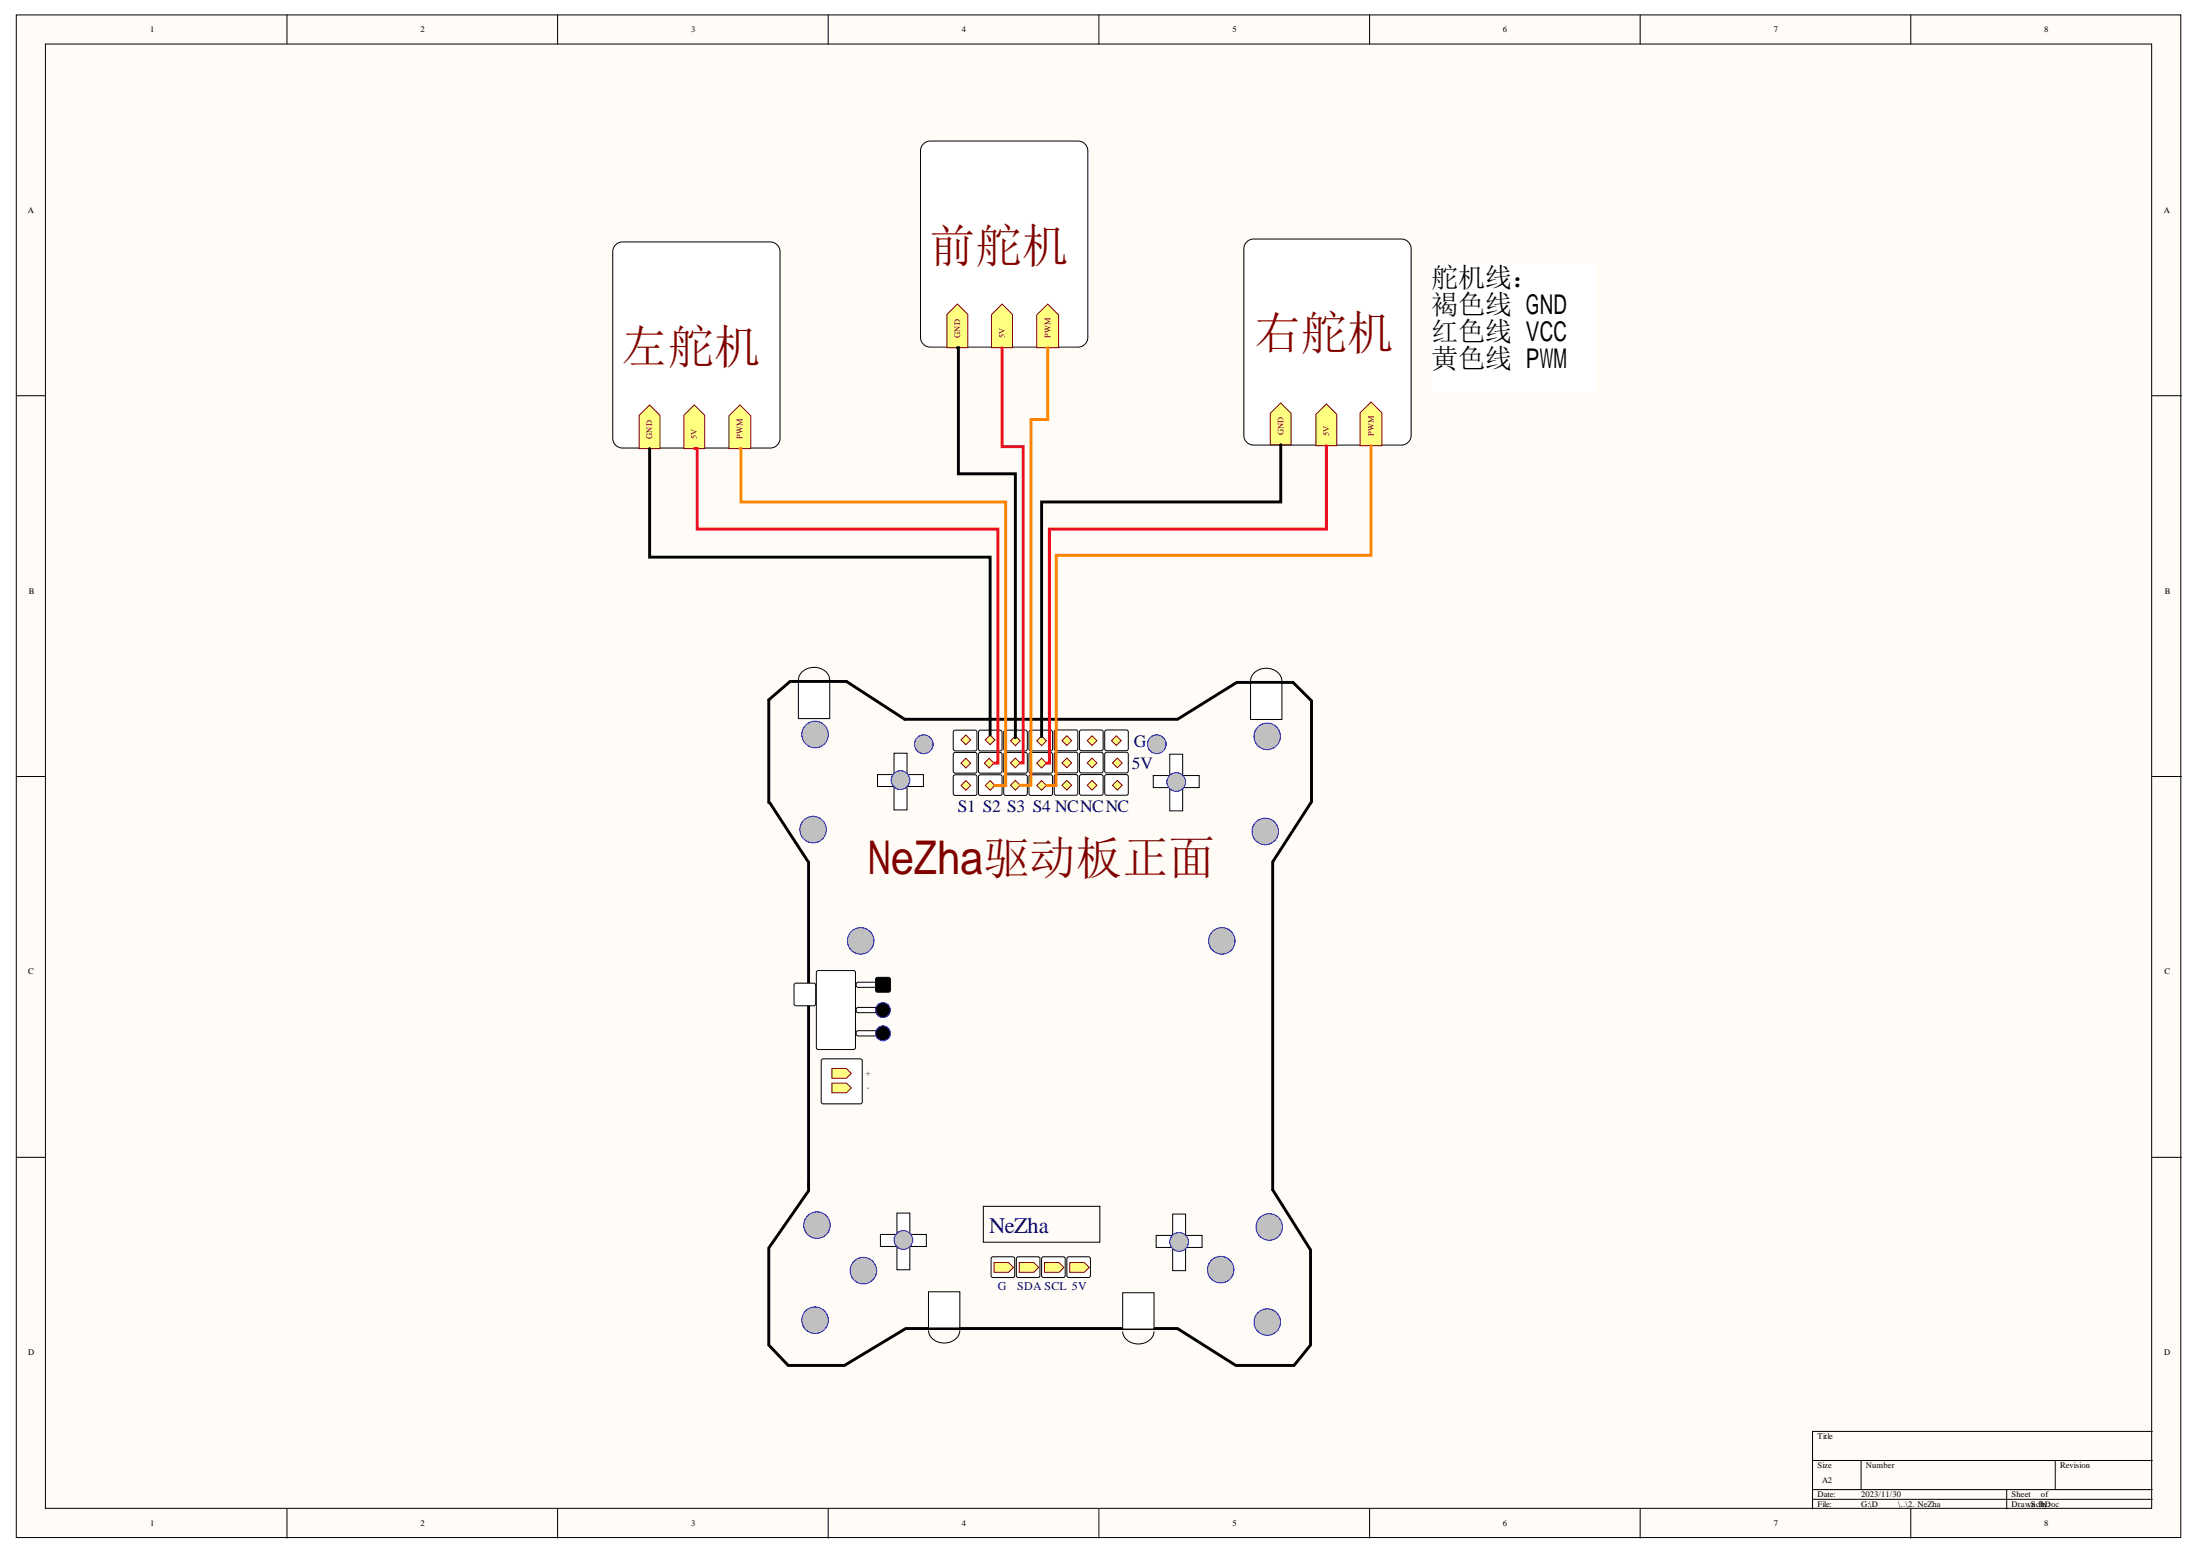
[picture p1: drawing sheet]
<svg xmlns="http://www.w3.org/2000/svg" width="297mm" height="210mm" viewBox="0 0 297 210" stroke-linecap="round" stroke-linejoin="round" font-family="sans-serif">
<g fill="#fffcf8" stroke="#000" stroke-width=".14">
<path d="M2.2 2h292.2v205.5h-292.2z"/>
<path d="M6.1 5.9h284.4v197.7h-284.4z"/>
</g>
<g fill="none" stroke="#000" stroke-width=".14">
<path d="M38.7 2v3.9M75.3 2v3.9M111.8 2v3.9M148.4 2v3.9M184.9 2v3.9M221.5 2v3.9M258 2v3.9M2.2 53.4h3.9M290.6 53.4h3.9M2.2 104.8h3.9M290.6 104.8h3.9M2.2 156.2h3.9"/>
<path d="M290.6 156.2h3.9M244.7 197.1h45.9M251.3 197.1v4M277.5 197.1v4M290.6 193.2h-45.9v10.5M38.7 203.7v3.9M75.3 203.7v3.9M111.8 203.7v3.9M148.4 203.7v3.9M184.9 203.7v3.9M221.5 203.7v3.9M244.7 201.1h45.9"/>
<path d="M244.7 202.4h45.9M258 203.7v3.9M270.9 201.1v2.6"/>
</g>
<g fill="#fff" stroke="#000" stroke-width=".14">
<path d="M128.7 98.7l.3-.1h2.8l.1 .2v2.4l-.3 .2-2.8-.1-.1-.2z"/>
<path d="M128.7 101.7l.3-.1h2.8l.1 .2v2.4l-.3 .2-2.8-.1-.1-.2z"/>
<path d="M128.7 104.7l.3-.1h2.8l.1 .2v2.4l-.3 .2-2.8-.1-.1-.2z"/>
<path d="M132.1 98.7l.3-.1h2.8l.1 .2v2.4l-.3 .2-2.8-.1-.1-.2z"/>
<path d="M132.1 101.7l.3-.1h2.8l.1 .2v2.4l-.3 .2-2.8-.1-.1-.2z"/>
<path d="M132.1 104.7l.3-.1h2.8l.1 .2v2.4l-.3 .2-2.8-.1-.1-.2z"/>
<path d="M135.6 98.7l.2-.1h2.8l.1 .2v2.4l-.3 .2-2.7-.1-.2-.2z"/>
<path d="M135.6 101.7l.2-.1h2.8l.1 .2v2.4l-.3 .2-2.7-.1-.2-.2z"/>
<path d="M135.6 104.7l.2-.1h2.8l.1 .2v2.4l-.3 .2-2.7-.1-.2-.2z"/>
<path d="M139 98.7l.2-.1h2.8l.1 .2v2.4l-.2 .2-2.8-.1-.2-.2z"/>
<path d="M139 101.7l.2-.1h2.8l.1 .2v2.4l-.2 .2-2.8-.1-.2-.2z"/>
<path d="M139 104.7l.2-.1h2.8l.1 .2v2.4l-.2 .2-2.8-.1-.2-.2z"/>
</g>
<g fill="#ffff80" stroke="#800000" stroke-width=".14">
<path d="M129.8 106l.6-.6 .7 .6-.7 .7z" fill-rule="evenodd"/>
<path d="M129.8 103l.6-.6 .7 .6-.7 .7z" fill-rule="evenodd"/>
<path d="M129.8 99.9l.6-.7 .7 .7-.7 .6z" fill-rule="evenodd"/>
<path d="M133 99.9l.7-.7 .6 .7-.6 .6z" fill-rule="evenodd"/>
<path d="M132.9 103l.7-.6 .6 .6-.6 .7z" fill-rule="evenodd"/>
<path d="M133 106l.7-.6 .6 .6-.6 .7z" fill-rule="evenodd"/>
<path d="M136.4 100l.7-.7 .7 .7-.7 .7z" fill-rule="evenodd"/>
<path d="M140 106l.6-.6 .7 .6-.7 .7z" fill-rule="evenodd"/>
<path d="M140 103l.6-.6 .7 .6-.7 .7z" fill-rule="evenodd"/>
<path d="M140 100l.6-.7 .7 .7-.7 .7z" fill-rule="evenodd"/>
</g>
<g fill="#fff" stroke="#000" stroke-width=".14">
<path d="M142.4 98.7l.2-.2 2.8 .1 .1 .2v2.4l-.2 .1h-2.8l-.2-.2z"/>
<path d="M142.4 101.7l.2-.2 2.8 .1 .1 .2v2.4l-.2 .1h-2.8l-.2-.2z"/>
<path d="M142.4 104.7l.2-.1h2.8l.1 .2v2.4l-.2 .1h-2.8l-.2-.2z"/>
<path d="M145.8 98.7l.2-.2 2.8 .1 .1 .2v2.4l-.2 .1h-2.8l-.2-.2z"/>
<path d="M145.8 101.7l.2-.2 2.8 .1 .1 .2v2.4l-.2 .1h-2.8l-.2-.2z"/>
<path d="M145.8 104.7l.2-.1h2.8l.1 .2v2.4l-.2 .1h-2.8l-.2-.2z"/>
<path d="M149.2 98.7l.2-.2 2.8 .1 .1 .2v2.4l-.2 .1h-2.8l-.1-.2z"/>
<path d="M149.2 101.7l.2-.2 2.8 .1 .1 .2v2.4l-.2 .1h-2.8l-.1-.2z"/>
<path d="M149.2 104.7l.2-.1h2.8l.1 .2v2.4l-.2 .1h-2.8l-.1-.2z"/>
</g>
<g fill="#ffff80" stroke="#800000" stroke-width=".14">
<path d="M143.4 106l.6-.7 .7 .7-.7 .7z" fill-rule="evenodd"/>
<path d="M143.4 103l.6-.7 .7 .7-.7 .6z" fill-rule="evenodd"/>
<path d="M143.4 100l.6-.7 .7 .7-.7 .6z" fill-rule="evenodd"/>
<path d="M146.8 100l.7-.7 .6 .7-.6 .6z" fill-rule="evenodd"/>
<path d="M146.8 103l.7-.7 .6 .7-.6 .6z" fill-rule="evenodd"/>
<path d="M146.8 106l.7-.7 .6 .7-.6 .7z" fill-rule="evenodd"/>
<path d="M150.1 100l.6-.7 .7 .7-.7 .6z" fill-rule="evenodd"/>
<path d="M150.2 103l.7-.7 .6 .7-.6 .6z" fill-rule="evenodd"/>
<path d="M150.2 106l.7-.7 .6 .7-.6 .7z" fill-rule="evenodd"/>
</g>
<path d="M103.8 108.4v-13.9l2.9-2.5h7.6l7.9 5.1h36.8l8-5h7.6l2.5 2.5v13.6l-5.3 8.1v44.3l5.1 8.1v12.9l-2.2 2.7h-7.8l-7.9-5h-36.7l-8.3 5h-7.6l-2.6-2.7v-13.1l5.4-7.8v-.9M103.9 108.4l5.1 7.8M109.2 116.3v43.7" fill="none" stroke="#000" stroke-width=".39"/>
<circle cx="109.8" cy="112" r="1.79" fill="#c0c0c0" stroke="#00f" stroke-width=".14"/>
<path d="M107.8 92.1h4.2v4.9h-4.2z" fill="#fff" stroke="#000" stroke-width=".14"/>
<circle cx="110.1" cy="99.1" r="1.8" fill="#c0c0c0" stroke="#00f" stroke-width=".14"/>
<path d="M112 91.8a2.18 2.18 0 0 0-3.6-1.2 1.55 1.55 0 0 0-.6 1.2" fill="none" stroke="#000" stroke-width=".14"/>
<g fill="#c0c0c0" stroke="#00f" stroke-width=".14">
<circle cx="110.1" cy="178.2" r="1.8"/>
<circle cx="110.3" cy="165.4" r="1.79"/>
<circle cx="170.8" cy="112.2" r="1.79"/>
</g>
<path d="M168.8 92.2h4.3v4.9h-4.3z" fill="#fff" stroke="#000" stroke-width=".14"/>
<circle cx="171.1" cy="99.4" r="1.79" fill="#c0c0c0" stroke="#00f" stroke-width=".14"/>
<path d="M173.1 91.9a2.18 2.18 0 0 0-3.6-1.2 1.56 1.56 0 0 0-.7 1.3" fill="none" stroke="#000" stroke-width=".14"/>
<g fill="#c0c0c0" stroke="#00f" stroke-width=".14">
<circle cx="171.1" cy="178.5" r="1.79"/>
<circle cx="171.4" cy="165.6" r="1.79"/>
<circle cx="124.7" cy="100.5" r="1.27"/>
<circle cx="156.2" cy="100.5" r="1.27"/>
</g>
<g fill="#fff" stroke="#000" stroke-width=".14">
<path d="M120.7 101.7h1.8v7.6h-1.8z"/>
<path d="M118.5 104.6h6.2v1.6h-6.2z"/>
</g>
<circle cx="121.6" cy="105.3" r="1.27" fill="#c0c0c0" stroke="#00f" stroke-width=".14"/>
<g fill="#fff" stroke="#000" stroke-width=".14">
<path d="M157.9 101.8h1.8v7.7h-1.8z"/>
<path d="M155.7 104.7h6.2v1.6h-6.2z"/>
</g>
<circle cx="158.8" cy="105.6" r="1.26" fill="#c0c0c0" stroke="#00f" stroke-width=".14"/>
<g fill="#fff" stroke="#000" stroke-width=".14">
<path d="M121.1 163.8h1.7v7.6h-1.7z"/>
<path d="M118.9 166.6h6.2v1.7h-6.2z"/>
</g>
<circle cx="122" cy="167.4" r="1.27" fill="#c0c0c0" stroke="#00f" stroke-width=".14"/>
<g fill="#fff" stroke="#000" stroke-width=".14">
<path d="M158.3 163.9h1.8v7.6h-1.8z"/>
<path d="M156.1 166.8h6.2v1.6h-6.2z"/>
</g>
<g fill="#c0c0c0" stroke="#00f" stroke-width=".14">
<circle cx="159.2" cy="167.6" r="1.27"/>
<circle cx="164.8" cy="171.4" r="1.79"/>
<circle cx="116.6" cy="171.5" r="1.79"/>
</g>
<g fill="#fff" stroke="#000" stroke-width=".14">
<path d="M133.9 169.8l.2-.2 2.8 .1 .1 .2v2.4l-.3 .1h-2.8l-.1-.2z"/>
<path d="M137.3 169.8l.2-.2 2.8 .1 .1 .2v2.4l-.3 .1h-2.7l-.2-.2z"/>
<path d="M140.7 169.8l.2-.2 2.8 .1 .1 .2v2.4l-.2 .1h-2.8l-.2-.2z"/>
<path d="M144.1 169.8l.2-.2 2.8 .1 .1 .2v2.4l-.2 .1h-2.8l-.2-.2z"/>
</g>
<g fill="#ffff80" stroke="#800000" stroke-width=".14">
<path d="M134.2 170.4h2l.6 .7-.6 .6h-2z" fill-rule="evenodd"/>
<path d="M137.6 170.4h2l.6 .7-.6 .6h-2z" fill-rule="evenodd"/>
<path d="M141 170.4h2l.6 .7-.6 .6h-2z" fill-rule="evenodd"/>
<path d="M144.4 170.4h2l.7 .7-.7 .6h-2z" fill-rule="evenodd"/>
</g>
<path d="M125.4 174.4h4.2v4.9h-4.2z" fill="#fff" stroke="#000" stroke-width=".14"/>
<path d="M129.6 179.6a2.19 2.19 0 0 1-3.6 1.2l-.5-.7-.1-.5" fill="none" stroke="#000" stroke-width=".14"/>
<path d="M151.6 174.5h4.2v4.9h-4.2z" fill="#fff" stroke="#000" stroke-width=".14"/>
<path d="M155.8 179.7a2.19 2.19 0 0 1-3.5 1.3l-.6-.8-.1-.4" fill="none" stroke="#000" stroke-width=".14"/>
<path d="M110.9 143.1l.2-.2h5.1l.2 .2v5.6l-.1 .3h-5.2l-.2-.1z" fill="#fff" stroke="#000" stroke-width=".14"/>
<g fill="#ffff80" stroke="#800000" stroke-width=".14">
<path d="M112.3 144.2h2l.6 .7-.6 .6h-2z" fill-rule="evenodd"/>
<path d="M112.3 146.2h2l.6 .7-.6 .6h-2z" fill-rule="evenodd"/>
</g>
<g fill="#fff" stroke="#000" stroke-width=".14">
<path d="M110.3 131.1l.2-.1h4.7l.3 .1v10.3l-.1 .2-4.9 .1-.2-.2z"/>
<path d="M107.2 132.8l.3-.1h2.4l.2 .1v2.7l-.1 .2-2.5 .1-.3-.2z"/>
<path d="M115.6 132.7l.3-.1h3.1a.36 .36 0 0 1 .3 .3 .36 .36 0 0 1-.3 .4h-3.1a.35 .35 0 0 1-.3-.6z"/>
<path d="M115.6 136.1l.3-.1h3.1a.37 .37 0 0 1 .3 .3 .37 .37 0 0 1-.3 .4h-3.1a.36 .36 0 0 1-.3-.6z"/>
<path d="M115.6 139.3l.3-.2h3.1a.37 .37 0 0 1 .3 .4 .37 .37 0 0 1-.3 .3h-3.1a.36 .36 0 0 1-.3-.5z"/>
</g>
<g fill="#000" stroke="#00f" stroke-width=".14">
<circle cx="119.2" cy="136.3" r="1.01"/>
<circle cx="119.2" cy="139.5" r="1.01"/>
</g>
<path d="M118.3 132.1l.2-.2 1.6 .1 .1 .2v1.6l-.2 .1h-1.7l-.1-.2z" fill="#000" stroke="#000" stroke-width=".14"/>
<g fill="#c0c0c0" stroke="#00f" stroke-width=".14">
<circle cx="116.2" cy="127" r="1.79"/>
<circle cx="165" cy="127" r="1.79"/>
</g>
<path d="M132.8 162.8h15.7v4.9h-15.7z" fill="none" stroke="#000" stroke-width=".14"/>
<path d="M124.5 19.6l.7-.5 .4-.1h20a1.31 1.31 0 0 1 1.3 1.3v25.2a1.31 1.31 0 0 1-1.3 1.4h-20a1.31 1.31 0 0 1-1.3-1.4v-25.2z" fill="#fff" stroke="#000" stroke-width=".14"/>
<g fill="#ffff80" stroke="#800000" stroke-width=".14">
<path d="M127.9 42.4l1.4-1.4 1.4 1.4v4.5h-2.8z" fill-rule="evenodd"/>
<path d="M133.9 42.4l1.4-1.4 1.4 1.4v4.5h-2.8z" fill-rule="evenodd"/>
<path d="M140 42.5l1.5-1.5 1.4 1.5v4.4h-2.9z" fill-rule="evenodd"/>
</g>
<path d="M193.2 35.5h22.1v17.5h-22.1z" fill="#fff" stroke="#fff" stroke-width=".14"/>
<path d="M168.2 32.8l.6-.5h.5h19.9a1.31 1.31 0 0 1 1.3 1.3v25.2a1.31 1.31 0 0 1-1.3 1.3h-19.9a1.31 1.31 0 0 1-1.4-1.3v-25.2z" fill="#fff" stroke="#000" stroke-width=".14"/>
<g fill="#ffff80" stroke="#800000" stroke-width=".14">
<path d="M171.5 55.8l1.4-1.4 1.4 1.4v4.2h-2.8z" fill-rule="evenodd"/>
<path d="M177.7 55.9l1.4-1.4 1.4 1.4v4.3h-2.8z" fill-rule="evenodd"/>
<path d="M183.6 55.7l1.5-1.4 1.5 1.4v4.5h-3z" fill-rule="evenodd"/>
</g>
<path d="M83 33.2l.6-.5h.4h20a1.31 1.31 0 0 1 1.3 1.3v25.2a1.31 1.31 0 0 1-1.3 1.3h-20a1.31 1.31 0 0 1-1.3-1.3v-25.2z" fill="#fff" stroke="#000" stroke-width=".14"/>
<g fill="#ffff80" stroke="#800000" stroke-width=".14">
<path d="M86.3 56.1l1.4-1.4 1.4 1.4v4.5h-2.8z" fill-rule="evenodd"/>
<path d="M92.3 56.1l1.4-1.4 1.4 1.4v4.5h-2.8z" fill-rule="evenodd"/>
<path d="M98.4 56.1l1.5-1.4 1.5 1.4v4.5h-3z" fill-rule="evenodd"/>
<path d="M136.4 103l.7-.7 .7 .7-.7 .6z" fill-rule="evenodd"/>
<path d="M136.4 106l.7-.7 .7 .7-.7 .7z" fill-rule="evenodd"/>
</g>
<path d="M141.5 46.9v9.7h-2.3v49.4h-1.4M99.9 60.6h.1v7.2h35.8v38.2h-1.5M185.1 60.2v14.8h-42.5v31h-1.3" fill="none" stroke="#fd8300" stroke-width=".39"/>
<path d="M129.3 46.9h.1v17.1h7.7v35.6M87.7 60.6v14.6h46v24M172.9 60v7.8h-32.3v31.7" fill="none" stroke="#000" stroke-width=".39"/>
<path d="M135.3 46.9v13.4h2.8v42.7h-.3M93.7 60.6h.4v10.8h40.6v31.6h-.5M179.1 60.2v11.2h-37.4v31.6h-.4" fill="none" stroke="#ee0e22" stroke-width=".39"/>
<g font-size="6.3" fill="#800000">
<text x="125.5" y="35.3">前舵机</text>
<text x="169.4" y="47.1">右舵机</text>
<text x="83.9" y="48.9">左舵机</text>
<text x="117.2" y="118">NeZha驱动板正面</text>
</g>
<g font-size="3.7">
<text x="193.2" y="38.7">舵机线：</text>
<text x="193.2" y="42.3">褐色线 GND</text>
<text x="193.2" y="46">红色线 VCC</text>
<text x="193.2" y="49.6">黄色线 PWM</text>
</g>
<text font-size="3" fill="#000080" x="133.6" y="166.5">NeZha</text>
<g font-size="2.3" fill="#000080">
<text x="153.1" y="100.8">G</text>
<text x="152.8" y="103.9">5V</text>
<text x="129.3" y="109.6">S1 S2 S3 S4 NCNCNC</text>
</g>
<g font-size="1.6" fill="#000080">
<text x="134.7" y="174.1">G</text>
<text x="137.4" y="174.1">SDA SCL 5V</text>
</g>
<g font-size="1.2">
<text x="20.3" y="4.3">1</text>
<text x="56.8" y="4.3">2</text>
<text x="93.3" y="4.3">3</text>
<text x="129.8" y="4.3">4</text>
<text x="166.4" y="4.3">5</text>
<text x="202.9" y="4.3">6</text>
<text x="239.5" y="4.3">7</text>
<text x="276" y="4.3">8</text>
<text x="3.7" y="28.7">A</text>
<text x="292.2" y="28.7">A</text>
<text x="3.9" y="80.2">B</text>
<text x="292.3" y="80.2">B</text>
<text x="3.8" y="131.5">C</text>
<text x="292.2" y="131.5">C</text>
<text x="3.8" y="183">D</text>
<text x="292.2" y="183">D</text>
<text x="245.4" y="194.2">Title</text>
<text x="245.4" y="198.2">Size</text>
<text x="245.4" y="202.1">Date:</text>
<text x="245.4" y="203.4">File:</text>
<text x="246" y="200.1">A2</text>
<text x="251.3" y="202.1">2023/11/30</text>
<text x="251.3" y="203.4">G:\D</text>
<text x="251.9" y="198.2">Number</text>
<text x="256.3" y="203.4">\..\2. NeZha</text>
<text x="271.6" y="202.1">Sheet</text>
<text x="271.6" y="203.4">Draw.S hDoc</text>
<text x="274.3" y="203.4">ncBy:</text>
<text x="275.6" y="202.1">of</text>
<text x="278.2" y="198.2">Revision</text>
<text x="20.3" y="206">1</text>
<text x="56.8" y="206">2</text>
<text x="93.3" y="206">3</text>
<text x="129.8" y="206">4</text>
<text x="166.4" y="206">5</text>
<text x="202.9" y="206">6</text>
<text x="239.5" y="206">7</text>
<text x="276" y="206">8</text>
</g>
<g font-size="1.2" fill="#000080">
<text x="116.9" y="145.2">+</text>
<text x="117" y="147.2">-</text>
</g>
<g font-size="1.1" fill="#800000">
<text x="129.6" y="45.6" transform="rotate(-90 129.6 45.6)">GND</text>
<text x="135.7" y="45.6" transform="rotate(-90 135.7 45.6)">5V</text>
<text x="141.8" y="45.6" transform="rotate(-90 141.8 45.6)">PWM</text>
<text x="88.1" y="59.2" transform="rotate(-90 88.1 59.2)">GND</text>
<text x="94.1" y="59.2" transform="rotate(-90 94.1 59.2)">5V</text>
<text x="100.3" y="59.2" transform="rotate(-90 100.3 59.2)">PWM</text>
<text x="173.3" y="58.7" transform="rotate(-90 173.3 58.7)">GND</text>
<text x="179.4" y="58.9" transform="rotate(-90 179.4 58.9)">5V</text>
<text x="185.5" y="58.9" transform="rotate(-90 185.5 58.9)">PWM</text>
</g>
</svg>
